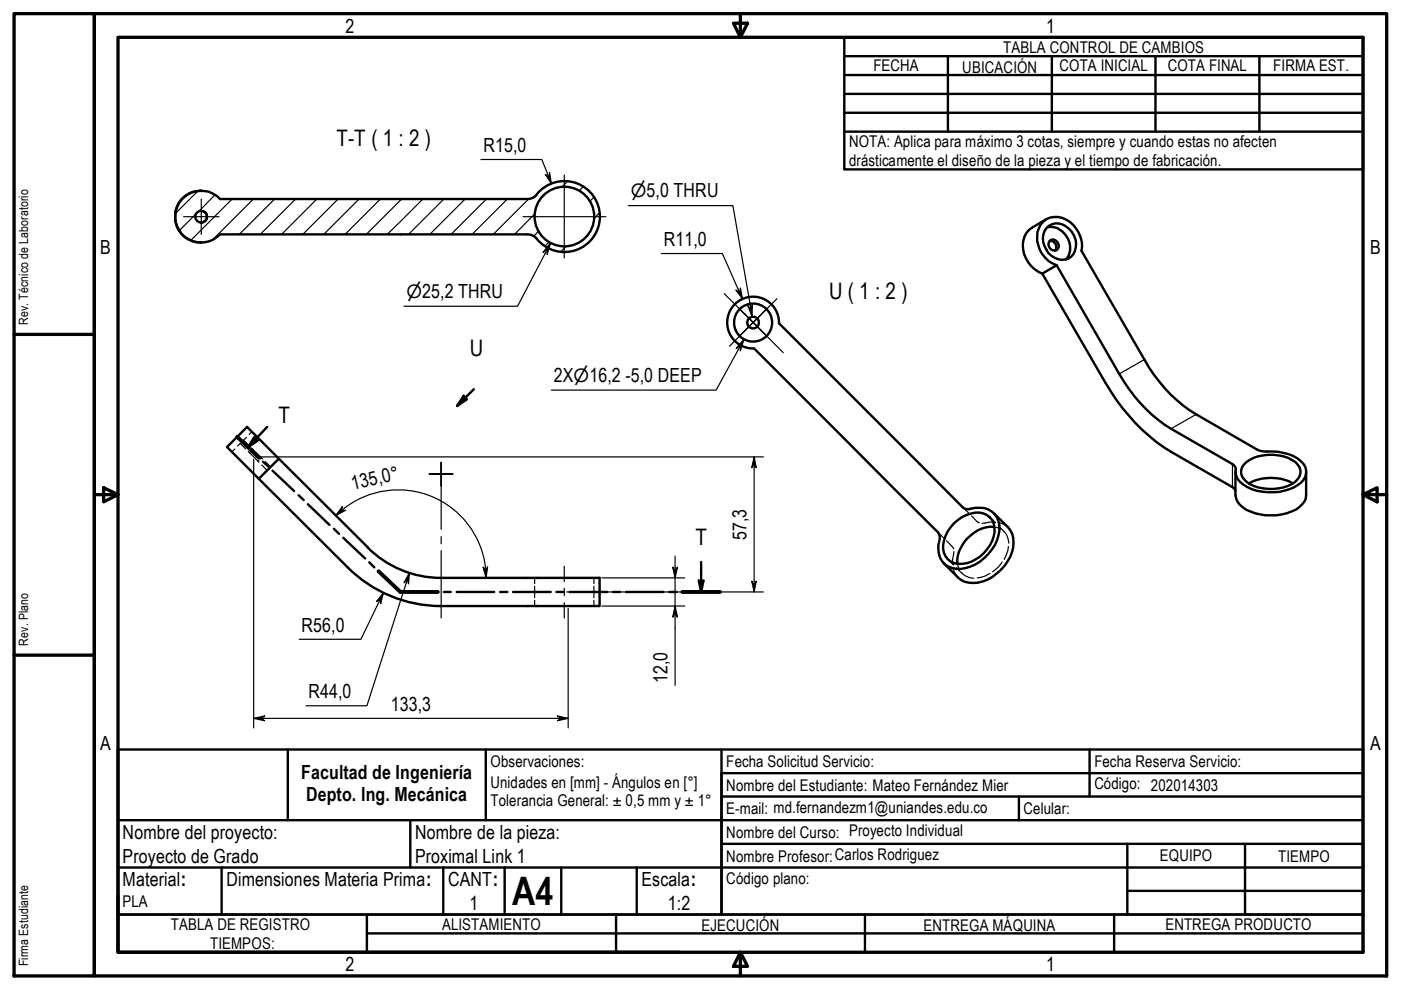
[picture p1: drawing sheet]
<svg xmlns="http://www.w3.org/2000/svg" width="297mm" height="210mm" viewBox="0 0 297 210" stroke-linecap="round" stroke-linejoin="round" font-family="sans-serif">
<!-- layer: Hatch (ISO) -->
<g fill="none" stroke="#000" stroke-width=".25">
<path d="M120.3 38.5l-1.2 1.2M123.6 39.6l-.8 .9M41.7 45.2l-3.7 3.7M41.9 40.5l-4.6 4.7M45.6 41.3l-3.6 3.6M49.2 42.2l-8.8 8.8M53.7 42.2l-8.6 8.6M58.2 42.2l-7.5 7.5M62.7 42.2l-7.5 7.5M67.2 42.2l-7.5 7.5M71.7 42.2l-7.5 7.5M76.1 42.2l-7.5 7.5"/>
<path d="M80.6 42.2l-7.4 7.5M85.2 42.2l-7.5 7.5M89.7 42.2l-7.6 7.5M94.1 42.2l-7.5 7.5M98.6 42.2l-7.5 7.5M103.1 42.2l-7.5 7.5M107.6 42.2l-7.5 7.5M112.1 42.1l-7.5 7.6M113.4 45.3l-4.3 4.4M114.2 49.1l-1 1M116.4 51.3l-.8 .9M120.1 52.2l-1.2 1.2"/>
<path d="M125.9 41.8l-.9 .9M127.1 45.1l-1.2 1.2"/>
</g>
<!-- layer: Hidden (ISO) -->
<g fill="none" stroke="#000" stroke-width=".25">
<path d="M49.8 95.2l-.7 .6M50.4 94.6l.5-.6 1.2 1.2M52.3 92.7l-.7 .6 1.2 1.2M52.6 95.7l2.3 2.3M53.1 95.8l-.2 .2M53.3 95l2.4 2.3M53.4 91.5l-.6 .6M53.7 95.3l-.3 .2M54.9 97.5l-.2 .3M55.4 97.1l-.2 .2M55.5 98.6l1.1 1.1-.5 .7M56.3 97.9l1.1 1.1 .6-.5"/>
<path d="M59.1 97.3l-.6 .6M55.5 100.9l-.6 .6M198.9 112.9l1.2 1.2M200.7 114.7l1.5 1.7M201 118.6l1.2 1.2M202.2 116.9l-.3 2.7M203 119.5l.5 1.4M204.2 107.6l1.2 1.1M206 109.4l1.1 1.2 .5 .2M209.9 109.7l1.2 1.1M210.8 111.7l1.4 .5M210.9 110.7l-2.7 .3"/>
<path d="M211.6 111.5l1.3 1.2M211.9 110.8l.5 .2 1.3 .8M212.5 119.2a5.8 5.8 0 0 1-2.1 2M212.8 112.6a3.2 3.2 0 0 1 1.1 2.6M213.8 115.9l-.1 .8-.8 1.9M113.3 122.5v1.2M113.3 124.3v2.4M113.3 127.3v1.2M125.9 122.5v1.2M125.9 124.3v2.4M125.9 127.3v1.2M202.1 120.6l.5 1.2 .5 .7"/>
<path d="M202.8 120.4l1.2 1.2M203.9 121.4a3.4 3.4 0 0 0 2.5 1.2M209.9 121.6l-.9 .5-1.8 .4"/>
</g>
<!-- layer: Visible (ISO) -->
<g fill="none" stroke="#000" stroke-width=".51">
<path d="M42.6 44.7a1.27 1.27 0 0 1 1.3 1.2 1.27 1.27 0 0 1-1.3 1.3M42.7 40.4a5.5 5.5 0 0 0-5.6 5.5 5.5 5.5 0 0 0 5.6 5.5M113.8 41.2a7.5 7.5 0 0 1 11.1-.7 7.5 7.5 0 0 1-.3 11.2 7.5 7.5 0 0 1-11.1-1.4l-.8-.4-.8-.2h-65.2a5.5 5.5 0 0 1-7.9 .2 5.5 5.5 0 0 1 0-7.9 5.5 5.5 0 0 1 7.9 .2h65.1a2.51 2.51 0 0 0 2-.9M221 58l13.3 23.1a40.5 40.5 0 0 0 14 14.7l13 7.5 .6 .7M221.2 47a4.5 4.5 0 0 1 6.4 .7 6.4 6.4 0 0 1 1.7 5.5l13.3 23a30.9 30.9 0 0 0 11 11.7l13 7.4 .9 .4h1.1a9.3 9.3 0 0 1 7.8 2.6 2.99 2.99 0 0 1-1.3 4.5 11.3 11.3 0 0 1-11.4 0 3.3 3.3 0 0 1-1.7-3.5l-.7-.9-13-7.5a31.7 31.7 0 0 1-11-11.6l-13.3-23.1a6.1 6.1 0 0 1-3.3-8.6zM221.9 46.5l-3 1.7a5.1 5.1 0 0 0-.9 7.4 6.3 6.3 0 0 0 3 2.4M221.9 48.3a3.1 3.1 0 0 1 4.8 .2 4.1 4.1 0 0 1 .4 6 3.6 3.6 0 0 1-5.3-1.6 3.8 3.8 0 0 1 .1-4.6zM222.1 48.2a4.4 4.4 0 0 1 4.6 5.6l-.7 1.2M222.5 51.2a1.15 1.15 0 0 1 1.2-.3 1.15 1.15 0 0 1 .8 1 1.08 1.08 0 0 1-1 1.2 1.08 1.08 0 0 1-1.2-1.1v-.5zM222.6 51.1a1.28 1.28 0 0 1 1.2 .6 1.28 1.28 0 0 1-.1 1.4M224 56.2l-3 1.8M165.2 68.6a5.5 5.5 0 0 0-5.5-5.7 5.5 5.5 0 0 0-5.5 5.6 5.5 5.5 0 0 0 5.7 5.4"/>
<path d="M165.2 68.6l39 39a1.76 1.76 0 0 0 1.6 .3 4.6 4.6 0 0 1 5.6 1.9 6.4 6.4 0 0 1-1.1 6.7 8.9 8.9 0 0 1-7.5 4.1 4.2 4.2 0 0 1-3.9-5.1 2.65 2.65 0 0 0 0-2.6l-39-39M48.1 94.8l4.3-4.3 6.7 6.8-4.2 4.2zM59.1 97.3l18.9 18.7M263.7 98.5a8.5 8.5 0 0 1 8.4-1.8 5.9 5.9 0 0 1 3.4 2.4 2.77 2.77 0 0 1-1.6 3.6 9.7 9.7 0 0 1-9.6-.6 2.39 2.39 0 0 1-.6-3.6zM54.9 101.5l18.8 18.8a28 28 0 0 0 19.8 8.2M77.9 116.1a22 22 0 0 0 15.6 6.4M202.2 111a6.9 6.9 0 0 1 6.3-2.1 3.4 3.4 0 0 1 2.4 3.8 8.1 8.1 0 0 1-6.9 6.8 3.6 3.6 0 0 1-3.8-4.9 7.6 7.6 0 0 1 2-3.6zM210.7 108.8l3 3a6 6 0 0 1-.1 7.2 8.9 8.9 0 0 1-8.2 4.5l-.9-.1-.7-.4-3.7-3.6M210.8 111.7a7.8 7.8 0 0 0-7.7 6.1l-.1 1.7M261.9 100v4.9a4.2 4.2 0 0 0 3.1 3.5 11.1 11.1 0 0 0 10.5-.9 3 3 0 0 0 1.4-2.6v-4.9M264.8 102.5a9.6 9.6 0 0 1 9.3 0M93.5 122.5h33.6v6h-33.6"/>
<circle cx="42.6" cy="45.9" r="1.24"/>
<circle cx="119.7" cy="45.9" r="6.3"/>
<circle cx="159.7" cy="68.4" r="1.24"/>
<circle cx="159.7" cy="68.4" r="4"/>
</g>
<!-- layer: Visible Narrow (ISO) -->
<path d="M242.6 76.2l-5.3 3.1M253.6 87.9l-5.3 3M261.3 98.4v4.9" fill="none" stroke="#000" stroke-width=".25"/>
<!-- layer: Section Line (ISO) -->
<g fill="none" stroke="#000" stroke-width=".51">
<path d="M50.3 92.6l4.6 4.4M53.9 92.7l-.2 .9 1-.2-2.1 1.4zM55.8 97.9l1.1 1M56.6 90.5l-4 4.3M57.8 99.8l4.6 4.3M98.3 83.9l.7 .8-2.1 1.4zM100.5 82.5l-3.6 3.6M63.3 105l1.1 1M65.3 106.9l4.5 4.4M70.8 112.1l1.1 1.1M72.8 114l4.6 4.4M78.3 119.2l1.1 1.1"/>
<path d="M148.7 119.2v6.3M80.3 121.1l4.6 4.4h7.9M94.1 125.5h1.5M96.8 125.5h8M106 125.5h1.6M108.8 125.5h8M118 125.5h1.5M120.8 125.5h7.9M130 125.5h1.4M132.7 125.5h8M141.9 125.5h1.5M144.7 125.5h8"/>
<path d="M148.1 123l.6 .9 .5-.9-.5 2.5z"/>
</g>
<path d="M50.3 92.6l4.6 4.4M80.3 121.1l4.6 4.4h7.9M144.7 125.5h8" fill="none" stroke="#000" stroke-width=".83"/>
<g fill="#000">
<path d="M98.3 83.9l.7 .8-2.1 1.4z"/>
<path d="M53.9 92.7l-.2 .9 1-.2-2.1 1.4z" fill-rule="evenodd"/>
<path d="M148.1 123l.6 .9 .5-.9-.5 2.5z" fill-rule="evenodd"/>
</g>
<!-- layer: Title (ISO) -->
<g fill="none" stroke="#000" stroke-width=".51">
<path d="M179 7.9h110v28h-110zM179 19.9h110M179 15.9h110M179 11.9h110M201 11.9v16M223 11.9v16M245 11.9v16M267 11.9v16M179 23.9h110M179 27.9h110M25 158.9h264v35h-136v-30h136M25 158.9v35h128v-35"/>
<path d="M25 158.9v35M61 158.9v15M103 158.9v15M231 158.9v10M25 173.9h264M87 173.9v10M153 178.9h136v15M153 168.9h136M216 168.9v5M239 178.9v15M264 178.9v15M25 193.9h264v8h-264z"/>
<path d="M25 183.9h264M47 183.9v10M77.8 193.9v8M77.8 197.9h211.2M94 183.9v10M107 183.9v10M119 183.9v10M130.6 193.9v8M135 183.9v10M183.4 193.9v8M236.2 193.9v8M239 188.9h50"/>
</g>
<!-- layer: Border (ISO) -->
<g fill="none" stroke="#000" stroke-width=".7">
<path d="M3 2.9h17v204h-17zM20 2.9h274v204h-274zM25 7.9h264v194h-264zM155.5 4.9h3l-1.5 3zM157 2.9v5M3 70.9h17M20 104.9h5M22 103.4l3 1.5-3 1.5zM289 104.9l3-1.5v3zM289 104.9h5M3 138.9h17M25 189.9v12h119"/>
<path d="M157 201.9l1.5 3h-3zM157 201.9v5"/>
</g>
<!-- layer: Dimension (ISO) -->
<g fill="none" stroke="#000" stroke-width=".25">
<path d="M102 33.8h12.9l2 5.2M115.6 37l.8 .6 .1-1 .4 2.4zM140.2 53.8h13l4.2 9.5M156 61.5l.8 .5 .2-.9 .4 2.2zM53.8 97.4v56.9M54.3 96.9h107.6M159.9 96.9l.4 2.3-.4-.8-.5 .8zM159.9 96.9v28.6M71.2 109.3a18.7 18.7 0 0 1 19.2-4.4 18.7 18.7 0 0 1 12.5 15.3M72.6 107.4l-.3 1 1-.2-2.1 1.1zM143.1 117.9v27.4M81.3 125.7l-.6 2.3-.1-1-.8 .5z"/>
<path d="M81.3 125.7l-4.8 9.8h-13.1M86.8 121.4l-.2 2.4-.2-.9-.7 .6zM86.8 121.4l-9 28.2h-12.9M102.4 120.2l.5 .8 .5-.8-.3 2.3zM102.9 120.2l.2 2.3M120.1 125.5h41.8M120.5 129v25.3M127.6 122.5h17.6M127.6 128.5h17.6M142.6 120.2l.5 .8 .5-.8-.5 2.3zM143.1 128.5l.5 2.3-.5-.8-.5 .8zM159.4 123.2l.5 .9 .4-.9-.4 2.3z"/>
<path d="M53.8 152.3l2.3-.5-.8 .5 .8 .5zM53.8 152.3h66.7M118.2 151.8l2.3 .5-2.3 .5 .8-.5z"/>
</g>
<g fill="#000">
<path d="M115.6 37l.8 .6 .1-1 .4 2.4z" fill-rule="evenodd"/>
<path d="M156 61.5l.8 .5 .2-.9 .4 2.2z" fill-rule="evenodd"/>
<path d="M159.9 96.9l.4 2.3-.4-.8-.5 .8z" fill-rule="evenodd"/>
<path d="M72.6 107.4l-.3 1 1-.2-2.1 1.1z" fill-rule="evenodd"/>
<path d="M81.3 125.7l-.6 2.3-.1-1-.8 .5z" fill-rule="evenodd"/>
<path d="M86.8 121.4l-.2 2.4-.2-.9-.7 .6z" fill-rule="evenodd"/>
<path d="M102.4 120.2l.5 .8 .5-.8-.3 2.3z" fill-rule="evenodd"/>
<path d="M142.6 120.2l.5 .8 .5-.8-.5 2.3z" fill-rule="evenodd"/>
<path d="M143.1 128.5l.5 2.3-.5-.8-.5 .8z" fill-rule="evenodd"/>
<path d="M159.4 123.2l.5 .9 .4-.9-.4 2.3z" fill-rule="evenodd"/>
<path d="M53.8 152.3l2.3-.5-.8 .5 .8 .5z" fill-rule="evenodd"/>
<path d="M118.2 151.8l2.3 .5-2.3 .5 .8-.5z" fill-rule="evenodd"/>
</g>
<!-- layer: Center Mark (ISO) -->
<g fill="none" stroke="#000" stroke-width=".25">
<path d="M119.6 37.1v17.6M38.9 45.9h7.5M42.7 42.2v7.5M110.9 45.9h17.6M153.5 62.3l6.2 6.1-2.7-2.6M157 71l2.7-2.6-5 5M162.3 71l-2.6-2.6 6.4 6.4M164.7 63.3l-5 5.1 2.6-2.6M93.5 98v2.5v-2.5M91 100.5h2.5h-2.5M93.5 103v-2.5v11.7M93.5 113.8v1.5"/>
<path d="M93.5 116.7v14.3M96 100.5h-2.5h2.5"/>
</g>
<!-- layer: Symbol (ISO) -->
<path d="M116.7 51.5l-.7 2.4v-1l-.9 .6zM116.7 51.5l-7 13.4h-24M133.2 43.6h22.2l4 23.6M157.7 71.9l-.7 2.5v-1l-.9 .5zM157.7 71.9l-5.9 10.8h-34.9M158.6 64.8l.6 .8 .3-1-.1 2.6z" fill="none" stroke="#000" stroke-width=".25"/>
<g fill="#000">
<path d="M116.7 51.5l-.7 2.4v-1l-.9 .6z" fill-rule="evenodd"/>
<path d="M157.7 71.9l-.7 2.5v-1l-.9 .5z" fill-rule="evenodd"/>
<path d="M158.6 64.8l.6 .8 .3-1-.1 2.6z" fill-rule="evenodd"/>
</g>
<!-- layer: Centerline (ISO) -->
<path d="M119.6 120.1v3.2M119.6 124.7v1.6M119.6 127.8v3.2" fill="none" stroke="#000" stroke-width=".25"/>
<text font-size="8.3" x="108.6" y="191.9">A4</text>
<g font-size="4.8">
<text x="71.4" y="30.9">T-T ( 1 : 2 )</text>
<text x="175.8" y="63.5">U ( 1 : 2 )</text>
<text x="99.6" y="75.4">U</text>
<text x="59.1" y="89.8">T</text>
<text x="147.4" y="115.6">T</text>
</g>
<g font-size="4.1">
<text x="73.3" y="6.9">2</text>
<text x="221.8" y="6.9">1</text>
<text x="102.5" y="32.2">R15,0</text>
<text x="21.2" y="53.9">B</text>
<text x="140.7" y="52.2">R11,0</text>
<text x="290.5" y="53.9">B</text>
<text x="117.4" y="80.9">2X⌀16,2 -5,0 DEEP</text>
<text x="74.8" y="104" transform="rotate(-13 74.8 104)">135,0°</text>
<text x="158.3" y="114.5" transform="rotate(-90 158.3 114.5)">57,3</text>
<text x="63.9" y="134">R56,0</text>
<text x="65.4" y="148.1">R44,0</text>
<text x="141.5" y="144.8" transform="rotate(-90 141.5 144.8)">12,0</text>
<text x="82.9" y="150.7">133,3</text>
<text x="21.2" y="158.9">A</text>
<text x="290.5" y="158.9">A</text>
<text x="63.9" y="165.1">Facultad de Ingeniería</text>
<text x="64.9" y="169.8">Depto. Ing. Mecánica</text>
<text x="26" y="177.9">Nombre del proyecto:</text>
<text x="88" y="177.9">Nombre de la pieza:</text>
<text x="26" y="183">Proyecto de Grado</text>
<text x="88" y="182.9">Proximal Link 1</text>
<text x="26" y="187.9">Material:</text>
<text x="48" y="187.9">Dimensiones Materia Prima:</text>
<text x="95" y="187.9">CANT:</text>
<text x="136" y="187.9">Escala:</text>
<text x="99.6" y="192.9">1</text>
<text x="141.6" y="192.9">1:2</text>
<text x="73.3" y="205.9">2</text>
<text x="221.8" y="205.9">1</text>
</g>
<g font-size="3.9">
<text x="133.7" y="41.8">⌀5,0 THRU</text>
<text x="86.2" y="63.2">⌀25,2 THRU</text>
</g>
<g font-size="3.4">
<text x="212.7" y="11.1">TABLA CONTROL DE CAMBIOS</text>
<text x="185.2" y="15.1">FECHA</text>
<text x="204" y="15.5">UBICACIÓN</text>
<text x="224.6" y="15.1">COTA INICIAL</text>
<text x="247.6" y="15.1">COTA FINAL</text>
<text x="269.9" y="15.1">FIRMA EST.</text>
<text x="180" y="31.2">NOTA: Aplica para máximo 3 cotas, siempre y cuando estas no afecten</text>
<text x="180" y="35.2">drásticamente el diseño de la pieza y el tiempo de fabricación.</text>
<text x="104" y="167.1">Unidades en [mm] - Ángulos en [°]</text>
<text x="104" y="162.7">Observaciones:</text>
<text x="154" y="167.6">Nombre del Estudiante: Mateo Fernández Mier</text>
<text x="154" y="162.7">Fecha Solicitud Servicio:</text>
<text x="232" y="167.3">Código: 202014303</text>
<text x="232" y="162.7">Fecha Reserva Servicio:</text>
<text x="104" y="170.8">Tolerancia General: ± 0,5 mm y ± 1°</text>
<text x="154" y="172.6">E-mail: md.fernandezm1@uniandes.edu.co</text>
<text x="217" y="172.6">Celular:</text>
<text x="154" y="177.6">Nombre del Curso: Proyecto Individual</text>
<text x="154" y="182.7">Nombre Profesor:Carlos Rodriguez</text>
<text x="245.9" y="182.6">EQUIPO</text>
<text x="271" y="182.7">TIEMPO</text>
<text x="154" y="187.4">Código plano:</text>
<text x="26" y="192.4">PLA</text>
<text x="36.2" y="197.2">TABLA DE REGISTRO</text>
<text x="93.7" y="197.1">ALISTAMIENTO</text>
<text x="148.7" y="197.5">EJECUCIÓN</text>
<text x="195.8" y="197.4">ENTREGA MÁQUINA</text>
<text x="247.1" y="197.1">ENTREGA PRODUCTO</text>
<text x="44.6" y="201.1">TIEMPOS:</text>
</g>
<g font-size="2.7">
<text x="6" y="68.9" transform="rotate(-90 6 68.9)">Rev. Técnico de Laboratorio</text>
<text x="6" y="136.9" transform="rotate(-90 6 136.9)">Rev. Plano</text>
<text x="6" y="204.9" transform="rotate(-90 6 204.9)">Firma Estudiante</text>
</g>
</svg>
